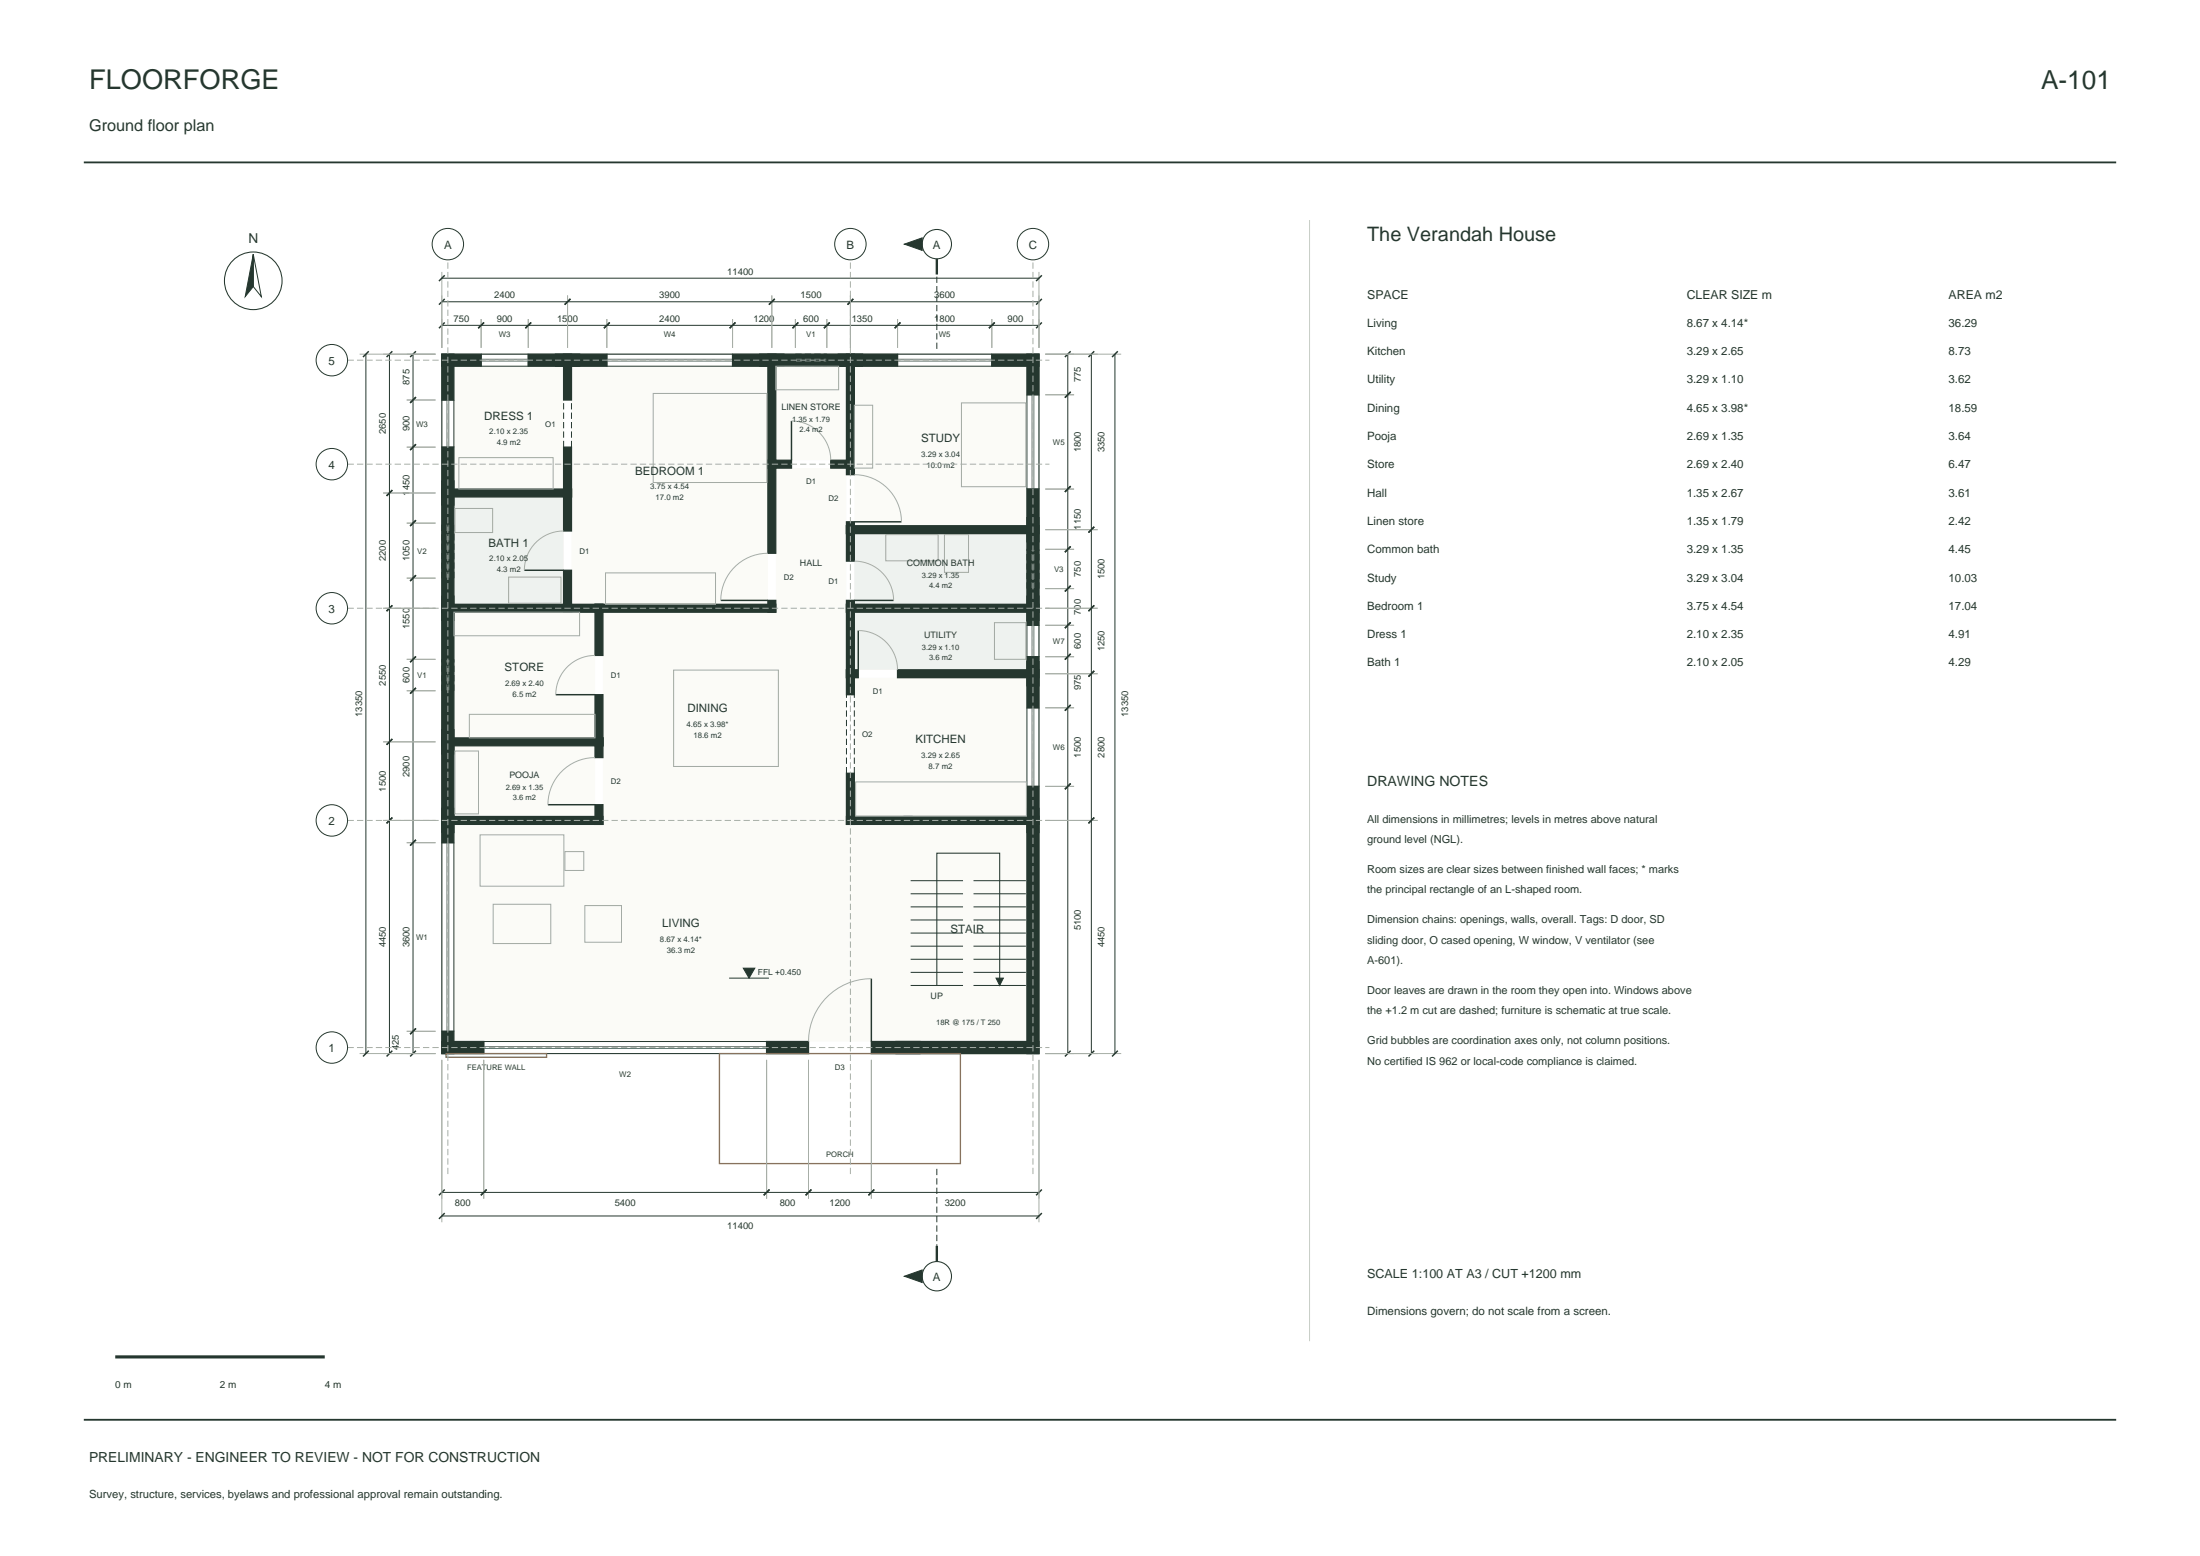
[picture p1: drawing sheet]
<svg xmlns="http://www.w3.org/2000/svg" width="420mm" height="297mm" viewBox="0 0 420 297" stroke-linecap="round" stroke-linejoin="round" font-family="sans-serif">
<path d="M16 31h388M16 271h388" fill="none" stroke="#25372f" stroke-width=".35"/>
<g fill="#fbfbf7">
<path d="M173.3 157.3h22.8v41.5h-22.8z" fill-rule="evenodd"/>
<path d="M86.6 157.3h28.5v-.7h46.5v.7h11.7v41.5h-86.7z" fill-rule="evenodd"/>
<path d="M163.1 129.4h33v26.5h-33z" fill-rule="evenodd"/>
</g>
<path d="M163.1 116.9h33v11h-33z" fill-rule="evenodd" fill="#eef2ef"/>
<g fill="#fbfbf7">
<path d="M115.1 116.9h33v-.8h13.5v40.5h-46.5z" fill-rule="evenodd"/>
<path d="M86.6 142.3h27v13.6h-27z" fill-rule="evenodd"/>
<path d="M86.6 116.9h27v24h-27z" fill-rule="evenodd"/>
<path d="M148.1 89.3h13.5v26.8h-13.5z" fill-rule="evenodd"/>
<path d="M148.1 69.9h13.5v18h-13.5z" fill-rule="evenodd"/>
</g>
<path d="M163.1 101.9h33v13.5h-33z" fill-rule="evenodd" fill="#eef2ef"/>
<g fill="#fbfbf7">
<path d="M163.1 69.9h33v30.4h-33z" fill-rule="evenodd"/>
<path d="M109.1 69.9h37.5v45.5h-37.5z" fill-rule="evenodd"/>
<path d="M86.6 69.9h21v23.5h-21z" fill-rule="evenodd"/>
</g>
<path d="M86.6 94.9h21v20.5h-21z" fill-rule="evenodd" fill="#eef2ef"/>
<g fill="none" stroke="#a8afa4" stroke-width=".19">
<path d="M84.4 51.9v14.5M108.4 56.4v10M147.3 56.4v10M162.3 56.4v10M198.4 51.9v14.5M68.6 67.6h14.6M77.6 76.3h5.6M84.4 67.6h114v133.5h-114zM91.9 60.9v5.5M100.8 60.9v5.5M115.9 60.9v5.5M139.9 60.9v5.5"/>
<path d="M151.8 60.9v5.5M157.8 60.9v5.5M171.3 60.9v5.5M189.4 60.9v5.5M199.5 67.6h14.6M199.5 75.4h5.5M73.1 94.1h10.1M77.6 99.8h5.6M77.6 85.3h5.6M151.1 80.4a7.5 7.5 0 0 1 7.5 7.5M163.1 90.6a9 9 0 0 1 9 9M199.5 93.4h5.5"/>
<path d="M73.1 116.1h10.1M77.6 110.4h5.6M107.6 101.4a7.5 7.5 0 0 0-7.5 7.4M146.6 105.6a9 9 0 0 0-9 9M163.1 107.1a7.5 7.5 0 0 1 7.5 7.5M199.5 116.1h10M199.5 119.4h5.5M199.5 112.4h5.5M199.5 104.8h5.5M199.5 101.1h10M77.6 131.9h5.6M77.6 125.9h5.6"/>
<path d="M113.6 125.1a7.5 7.5 0 0 0-7.5 7.5M163.9 120.3a7.5 7.5 0 0 1 7.4 7.6M199.5 135.1h5.5M199.5 125.4h5.5M199.5 128.6h10M73.1 156.6h10.1M73.1 141.6h10.1M113.6 144.6a9 9 0 0 0-9 9M199.5 156.6h10M199.5 150.1h5.5M77.6 160.9h5.6M77.6 196.8h5.6"/>
<path d="M166.3 186.8a12 12 0 0 0-11.9 12M68.6 201.1h14.6M84.4 202.3v31M92.3 202.3v26.5M146.4 202.3v26.5M154.4 202.3v26.5M166.3 202.3v26.5M198.4 202.3v31M199.5 201.1h14.6"/>
</g>
<g fill="#25372f" stroke="#25372f" stroke-width=".25">
<path d="M84.4 154.3h2.2v6.6h-2.2z" fill-rule="evenodd"/>
<path d="M84.4 196.8h2.2v4.3h-2.2z" fill-rule="evenodd"/>
<path d="M166.3 198.8h9.3v2.3h-9.3z" fill-rule="evenodd"/>
<path d="M84.4 198.8h7.9v2.3h-7.9z" fill-rule="evenodd"/>
<path d="M146.4 198.8h8v2.3h-8z" fill-rule="evenodd"/>
<path d="M84.4 139.3h2.2v19.6h-2.2z" fill-rule="evenodd"/>
<path d="M84.4 155.9h30.7v1.4h-30.7z" fill-rule="evenodd"/>
<path d="M84.4 113.8h2.2v30.1h-2.2z" fill-rule="evenodd"/>
<path d="M84.4 140.9h30.7v1.4h-30.7z" fill-rule="evenodd"/>
<path d="M84.4 91.8h2.2v26.6h-2.2z" fill-rule="evenodd"/>
<path d="M84.4 115.4h24.7v1.5h-24.7z" fill-rule="evenodd"/>
<path d="M84.4 85.3h2.2v11.1h-2.2z" fill-rule="evenodd"/>
<path d="M84.4 67.6h2.2v8.7h-2.2z" fill-rule="evenodd"/>
<path d="M84.4 93.4h24.7v1.5h-24.7z" fill-rule="evenodd"/>
<path d="M100.8 67.6h9.8v2.3h-9.8z" fill-rule="evenodd"/>
<path d="M84.4 67.6h7.5v2.3h-7.5z" fill-rule="evenodd"/>
<path d="M107.6 93.4h1.5v8h-1.5z" fill-rule="evenodd"/>
<path d="M107.6 108.8h1.5v8.1h-1.5z" fill-rule="evenodd"/>
<path d="M107.6 115.4h7.5v1.5h-7.5z" fill-rule="evenodd"/>
<path d="M107.6 85.3h1.5v9.6h-1.5z" fill-rule="evenodd"/>
<path d="M107.6 67.6h1.5v8.7h-1.5z" fill-rule="evenodd"/>
<path d="M139.9 67.6h9.7v2.3h-9.7z" fill-rule="evenodd"/>
<path d="M106.1 67.6h9.8v2.3h-9.8z" fill-rule="evenodd"/>
<path d="M113.6 140.9h1.5v3.7h-1.5z" fill-rule="evenodd"/>
<path d="M113.6 153.6h1.5v3.7h-1.5z" fill-rule="evenodd"/>
<path d="M113.6 115.4h1.5v9.7h-1.5z" fill-rule="evenodd"/>
<path d="M113.6 132.6h1.5v9.7h-1.5z" fill-rule="evenodd"/>
<path d="M113.6 115.4h34.5v1.5h-34.5z" fill-rule="evenodd"/>
<path d="M146.6 87.9h1.5v17.7h-1.5z" fill-rule="evenodd"/>
<path d="M146.6 114.6h1.5v2.3h-1.5z" fill-rule="evenodd"/>
<path d="M146.6 67.6h1.5v21.7h-1.5z" fill-rule="evenodd"/>
<path d="M158.6 87.9h4.5v1.4h-4.5z" fill-rule="evenodd"/>
<path d="M146.6 87.9h4.5v1.4h-4.5z" fill-rule="evenodd"/>
<path d="M145.1 67.6h19.5v2.3h-19.5z" fill-rule="evenodd"/>
<path d="M161.6 127.9h1.5v4.7h-1.5z" fill-rule="evenodd"/>
<path d="M161.6 147.6h1.5v9.7h-1.5z" fill-rule="evenodd"/>
<path d="M161.6 155.9h12.5v1.4h-12.5z" fill-rule="evenodd"/>
<path d="M161.6 115.4h1.5v14h-1.5z" fill-rule="evenodd"/>
<path d="M161.6 127.9h2.3v1.5h-2.3z" fill-rule="evenodd"/>
<path d="M171.3 127.9h27.1v1.5h-27.1z" fill-rule="evenodd"/>
<path d="M161.6 100.3h1.5v6.8h-1.5z" fill-rule="evenodd"/>
<path d="M161.6 114.6h1.5v2.3h-1.5z" fill-rule="evenodd"/>
<path d="M161.6 115.4h36.8v1.5h-36.8z" fill-rule="evenodd"/>
<path d="M161.6 87.9h1.5v2.7h-1.5z" fill-rule="evenodd"/>
<path d="M161.6 99.6h1.5v2.3h-1.5z" fill-rule="evenodd"/>
<path d="M161.6 100.3h36.8v1.6h-36.8z" fill-rule="evenodd"/>
<path d="M161.6 67.6h1.5v21.7h-1.5z" fill-rule="evenodd"/>
<path d="M160 67.6h11.3v2.3h-11.3z" fill-rule="evenodd"/>
<path d="M189.4 67.6h9v2.3h-9z" fill-rule="evenodd"/>
<path d="M171 198.8h27.4v2.3h-27.4z" fill-rule="evenodd"/>
<path d="M172.6 155.9h25.8v1.4h-25.8z" fill-rule="evenodd"/>
<path d="M196.1 154.3h2.3v46.8h-2.3z" fill-rule="evenodd"/>
<path d="M196.1 126.3h2.3v8.8h-2.3z" fill-rule="evenodd"/>
<path d="M196.1 150.1h2.3v8.8h-2.3z" fill-rule="evenodd"/>
<path d="M196.1 113.8h2.3v5.6h-2.3z" fill-rule="evenodd"/>
<path d="M196.1 125.4h2.3v5.5h-2.3z" fill-rule="evenodd"/>
<path d="M196.1 98.8h2.3v19.6h-2.3z" fill-rule="evenodd"/>
<path d="M196.1 93.4h2.3v10h-2.3z" fill-rule="evenodd"/>
<path d="M196.1 67.6h2.3v7.8h-2.3z" fill-rule="evenodd"/>
</g>
<g fill="none" stroke="#25372f" stroke-width=".28">
<path d="M84.9 57.1l-1.1 1.1M84.9 52.6l-1.1 1.1M108.9 57.1l-1.1 1.1M147.9 57.1l-1.1 1.1M162.9 57.1l-1.1 1.1M198.9 52.6l-1.1 1.1M198.9 57.1l-1.1 1.1M70.4 67l-1.1 1.1M74.9 67l-1.1 1.1M79.4 67l-1.1 1.1M79.4 75.8l-1.1 1.1M84.9 61.6l-1.1 1.1"/>
<path d="M92.4 61.6l-1.1 1.1M101.4 61.6l-1.1 1.1M116.4 61.6l-1.1 1.1M140.4 61.6l-1.1 1.1M152.4 61.6l-1.1 1.1M158.4 61.6l-1.1 1.1M171.9 61.6l-1.1 1.1M189.9 61.6l-1.1 1.1M198.9 61.6l-1.1 1.1M204.4 74.8l-1.1 1.1M204.4 67l-1.1 1.1M208.9 67l-1.1 1.1"/>
<path d="M213.4 67l-1.1 1.1M74.9 93.5l-1.1 1.1M79.4 99.3l-1.1 1.1M79.4 84.8l-1.1 1.1M151.1 80.4v7.5M163.1 99.6h9M204.4 92.8l-1.1 1.1M74.9 115.5l-1.1 1.2M79.4 109.8l-1.1 1.1M100.1 108.8h7.5M137.6 114.6h9M163.1 114.6h7.5"/>
<path d="M204.4 118.8l-1.1 1.1M204.4 111.8l-1.1 1.1M204.4 104.3l-1.1 1.1M208.9 115.5l-1.1 1.2M208.9 100.6l-1.1 1.1M79.4 131.3l-1.1 1.1M79.4 125.3l-1.1 1.1M106.1 132.6h7.5M163.9 120.3v7.6M204.4 134.6l-1.1 1M204.4 124.8l-1.1 1.1M208.9 128.1l-1.1 1"/>
<path d="M74.9 156.1l-1.1 1.1M74.9 141.1l-1.1 1.1M104.6 153.6h9M204.4 149.6l-1.1 1M208.9 156.1l-1.1 1.1M79.4 160.3l-1.1 1.1M79.4 196.3l-1.1 1.1M166.3 186.8v12M70.4 200.5l-1.1 1.1M74.9 200.5l-1.1 1.1M79.4 200.5l-1.1 1.1M204.4 200.5l-1.1 1.1"/>
<path d="M208.9 200.5l-1.1 1.1M213.4 200.5l-1.1 1.1M84.9 227l-1.1 1.1M84.9 231.5l-1.1 1.2M92.9 227l-1.1 1.1M146.9 227l-1.1 1.1M154.9 227l-1.1 1.1M166.9 227l-1.1 1.1M198.9 227l-1.1 1.1M198.9 231.5l-1.1 1.2"/>
</g>
<g fill="none" stroke="#25372f" stroke-width=".19" stroke-dasharray="1.2 .6" stroke-linecap="butt">
<path d="M151.8 67.6h6M151.8 69.9h6M178.9 66.6v-14.2M107.6 85.3v-9M109.1 85.3v-9M84.4 110.4v-10.6M86.6 110.4v-10.6M196.1 112.4v-7.6M198.4 112.4v-7.6M84.4 131.9v-6M86.6 131.9v-6M161.6 147.6v-15"/>
<path d="M163.1 147.6v-15M178.9 223.1v14.7"/>
</g>
<g fill="none" stroke="#25372f" stroke-width=".19">
<path d="M48.3 48.5l1.6 8.1-1.6-1.9zM84.4 57.6h114M84.4 53.1h114M69.8 67.6v133.5M74.3 67.6v133.5M78.8 67.6v133.5M84.4 76.3h2.2v9h-2.2zM84.4 62.1h114M91.9 67.6h8.9v2.3h-8.9zM115.9 67.6h24v2.3h-24zM151.8 67.6v2.3M157.8 67.6v2.3"/>
<path d="M171.3 67.6h18.1v2.3h-18.1zM196.1 75.4h2.3v18h-2.3zM203.9 67.6v133.5M208.3 67.6v133.5M212.8 67.6v133.5M84.4 99.8h2.2M84.4 110.4h2.2M196.1 119.4h2.3v6h-2.3zM196.1 112.4h2.3M196.1 104.8h2.3M84.4 131.9h2.2M84.4 125.9h2.2"/>
<path d="M196.1 135.1h2.3v15h-2.3zM84.4 160.9h2.2v35.9h-2.2zM173.8 178.1h10M173.8 175.6h10M173.8 173.1h10M173.8 170.6h10M173.8 168.1h10M185.9 178.1h10M185.9 175.6h10M185.9 173.1h10M185.9 170.6h10M185.9 168.1h10"/>
<path d="M92.3 198.8h54.1v2.3h-54.1zM139.2 186.7h7.6M173.8 188.1h10M173.8 185.6h10M173.8 183.1h10M173.8 180.6h10M185.9 188.1h10M185.9 185.6h10M185.9 183.1h10M185.9 180.6h10M84.4 227.6h114M84.4 232.1h114"/>
<circle cx="85.5" cy="46.6" r="3"/>
<circle cx="162.3" cy="46.6" r="3"/>
<circle cx="197.2" cy="46.6" r="3"/>
<circle cx="63.3" cy="68.7" r="3"/>
<circle cx="63.3" cy="88.6" r="3"/>
<circle cx="63.3" cy="116.1" r="3"/>
<circle cx="63.3" cy="156.6" r="3"/>
<circle cx="63.3" cy="199.9" r="3"/>
</g>
<g fill="none" stroke="#5f7d78" stroke-width=".19">
<path d="M85.3 76.3v9M85.7 76.3v9M91.9 68.6h8.9M91.9 68.9h8.9M115.9 68.6h24M115.9 68.9h24M171.3 68.6h18.1M171.3 68.9h18.1M197 75.4v18M197.4 75.4v18M197 119.4v6M197.4 119.4v6"/>
<path d="M197 135.1v15M197.4 135.1v15M85.3 160.9v35.9M85.7 160.9v35.9M92.3 199.8h54.1M92.3 200.1h54.1"/>
</g>
<path d="M151.8 68.6h6M151.8 68.9h6M85.3 110.4v-10.6M85.7 110.4v-10.6M197 112.4v-7.6M197.4 112.4v-7.6M85.3 131.9v-6M85.7 131.9v-6" fill="none" stroke="#5f7d78" stroke-width=".19" stroke-dasharray="1.2 .6" stroke-linecap="butt"/>
<g fill="none" stroke="#25372f" stroke-width=".2">
<path d="M178.9 188.1v-25.2h12v25.2"/>
<circle cx="48.3" cy="53.6" r="5.5"/>
<circle cx="178.8" cy="46.6" r="2.8"/>
<circle cx="178.8" cy="243.6" r="2.8"/>
</g>
<g fill="#25372f" stroke="#25372f" stroke-width=".19">
<path d="M190.1 186.7h1.5l-.7 1.4z"/>
<path d="M141.9 184.8h2.2l-1.1 1.9z"/>
<path d="M172.7 243.6l3.4-1.2v2.4z"/>
<path d="M172.7 46.6l3.4-1.2v2.4z"/>
<path d="M48.3 48.5v6.2l-1.5 1.9z"/>
</g>
<g fill="none" stroke="#a3aaa1" stroke-width=".19">
<path d="M124.7 75.1h21.7v17h-21.7zM148.1 69.9h12v4.5h-12zM163.1 77.4h3.5v11.9h-3.5zM183.5 76.9h12.4v16h-12.4zM86.9 97h7.1v4.7h-7.1zM87.6 87.3h18v6.1h-18zM86.6 116.9h24v4.5h-24zM97.1 110.2h10v5h-10zM115.6 109.3h21v6.1h-21zM169.1 102h10v5.1h-10zM180.3 102h4.6v7.3h-4.6zM189.8 118.9h6.1v7h-6.1z"/>
<path d="M89.6 136.4h24v4.5h-24zM128.6 127.9h20v18.4h-20zM86.9 143.4h4.5v11.9h-4.5zM91.7 159.3h15.9v9.9h-15.9zM163.4 149.2h32.5v6.6h-32.5zM94.2 172.6h10.9v7.5h-10.9zM107.8 162.6h3.7v3.6h-3.7zM111.7 172.8h6.9v7.1h-6.9z"/>
</g>
<path d="M85.2 201.1h19.2v.7h-19.2zM137.4 201.1h46v21h-46z" fill="none" stroke="#9e653f" stroke-width=".25"/>
<path d="M66.3 68.8h134.1M66.3 88.6h134.1M66.3 116.1h134.1M66.3 156.6h134.1M66.3 199.9h134.1M85.5 224.1v-174.5M162.3 224.1v-174.5M197.2 224.1v-174.5" fill="none" stroke="#a8afa4" stroke-width=".19" stroke-dasharray="1.2 .6" stroke-linecap="butt"/>
<path d="M178.9 49.4v3M178.9 237.8v3" fill="none" stroke="#25372f" stroke-width=".45"/>
<path d="M250 42v214" fill="none" stroke="#c9d0c7" stroke-width=".2"/>
<path d="M22 259h40" fill="none" stroke="#25372f" stroke-width=".6"/>
<text font-size="5.2" fill="#25372f" x="17" y="17">FLOORFORGE</text>
<text font-size="5" fill="#25372f" x="389.7" y="17">A-101</text>
<text font-size="3.8" fill="#25372f" x="261" y="46">The Verandah House</text>
<text font-size="3.1" fill="#25372f" x="17" y="25">Ground floor plan</text>
<text font-size="2.7" fill="#25372f" x="261" y="150">DRAWING NOTES</text>
<g font-size="2.6" fill="#25372f">
<text x="47.4" y="46.4">N</text>
<text x="17" y="279">PRELIMINARY - ENGINEER TO REVIEW - NOT FOR CONSTRUCTION</text>
</g>
<text font-size="2.4" fill="#25372f" x="261" y="244">SCALE 1:100 AT A3 / CUT +1200 mm</text>
<g font-size="2.3" fill="#25372f">
<text x="261" y="57">SPACE</text>
<text x="322" y="57">CLEAR SIZE m</text>
<text x="372" y="57">AREA m2</text>
</g>
<g font-size="2.2" fill="#25372f">
<text x="84.8" y="47.5">A</text>
<text x="161.6" y="47.5">B</text>
<text x="178.1" y="47.5">A</text>
<text x="196.4" y="47.5">C</text>
<text x="261" y="62.4">Living</text>
<text x="322" y="62.4">8.67 x 4.14*</text>
<text x="372" y="62.4">36.29</text>
<text x="62.7" y="69.6">5</text>
<text x="261" y="67.8">Kitchen</text>
<text x="322" y="67.8">3.29 x 2.65</text>
<text x="372" y="67.8">8.73</text>
<text x="261" y="73.2">Utility</text>
<text x="322" y="73.2">3.29 x 1.10</text>
<text x="372" y="73.2">3.62</text>
<text x="92.4" y="80.1">DRESS 1</text>
<text x="261" y="78.6">Dining</text>
<text x="322" y="78.6">4.65 x 3.98*</text>
<text x="372" y="78.6">18.59</text>
<text x="62.7" y="89.5">4</text>
<text x="175.8" y="84.4">STUDY</text>
<text x="261" y="84">Pooja</text>
<text x="261" y="89.4">Store</text>
<text x="322" y="84">2.69 x 1.35</text>
<text x="322" y="89.4">2.69 x 2.40</text>
<text x="372" y="84">3.64</text>
<text x="372" y="89.4">6.47</text>
<text x="121.2" y="90.6">BEDROOM 1</text>
<text x="261" y="94.8">Hall</text>
<text x="322" y="94.8">1.35 x 2.67</text>
<text x="372" y="94.8">3.61</text>
<text x="261" y="100.2">Linen store</text>
<text x="322" y="100.2">1.35 x 1.79</text>
<text x="372" y="100.2">2.42</text>
<text x="93.3" y="104.3">BATH 1</text>
<text x="261" y="105.6">Common bath</text>
<text x="322" y="105.6">3.29 x 1.35</text>
<text x="372" y="105.6">4.45</text>
<text x="261" y="111">Study</text>
<text x="322" y="111">3.29 x 3.04</text>
<text x="372" y="111">10.03</text>
<text x="62.7" y="117">3</text>
<text x="261" y="116.4">Bedroom 1</text>
<text x="322" y="116.4">3.75 x 4.54</text>
<text x="372" y="116.4">17.04</text>
<text x="261" y="121.8">Dress 1</text>
<text x="322" y="121.8">2.10 x 2.35</text>
<text x="372" y="121.8">4.91</text>
<text x="96.3" y="128.1">STORE</text>
<text x="261" y="127.2">Bath 1</text>
<text x="322" y="127.2">2.10 x 2.05</text>
<text x="372" y="127.2">4.29</text>
<text x="131.2" y="135.9">DINING</text>
<text x="174.7" y="141.8">KITCHEN</text>
<text x="62.7" y="157.5">2</text>
<text x="126.4" y="176.9">LIVING</text>
<text x="181.5" y="178.1">STAIR</text>
<text x="62.7" y="200.8">1</text>
<text x="178.1" y="244.5">A</text>
<text x="261" y="251">Dimensions govern; do not scale from a screen.</text>
</g>
<g font-size="2.1" fill="#25372f">
<text x="261" y="157">All dimensions in millimetres; levels in metres above natural</text>
<text x="261" y="160.9">ground level (NGL).</text>
<text x="261" y="166.6">Room sizes are clear sizes between finished wall faces; * marks</text>
<text x="261" y="170.5">the principal rectangle of an L-shaped room.</text>
<text x="261" y="176.2">Dimension chains: openings, walls, overall. Tags: D door, SD</text>
<text x="261" y="180.1">sliding door, O cased opening, W window, V ventilator (see</text>
<text x="261" y="184">A-601).</text>
<text x="261" y="189.7">Door leaves are drawn in the room they open into. Windows above</text>
<text x="261" y="193.6">the +1.2 m cut are dashed; furniture is schematic at true scale.</text>
<text x="261" y="199.3">Grid bubbles are coordination axes only, not column positions.</text>
<text x="261" y="203.2">No certified IS 962 or local-code compliance is claimed.</text>
<text x="17" y="286">Survey, structure, services, byelaws and professional approval remain outstanding.</text>
</g>
<g font-size="1.9" fill="#25372f">
<text x="22" y="265">0 m</text>
<text x="42" y="265">2 m</text>
<text x="62" y="265">4 m</text>
</g>
<g font-size="1.8" fill="#25372f">
<text x="138.8" y="52.4">11400</text>
<text x="94.3" y="56.9">2400</text>
<text x="125.8" y="56.9">3900</text>
<text x="152.8" y="56.9">1500</text>
<text x="178.3" y="56.9">3600</text>
<text x="86.6" y="61.4">750</text>
<text x="94.8" y="61.4">900</text>
<text x="106.3" y="61.4">1500</text>
<text x="125.8" y="61.4">2400</text>
<text x="143.8" y="61.4">1200</text>
<text x="153.3" y="61.4">600</text>
<text x="162.6" y="61.4">1350</text>
<text x="178.3" y="61.4">1800</text>
<text x="192.3" y="61.4">900</text>
<text x="78.2" y="73.5" transform="rotate(-90 78.2 73.5)">875</text>
<text x="206.3" y="73" transform="rotate(-90 206.3 73)">775</text>
<text x="73.7" y="82.9" transform="rotate(-90 73.7 82.9)">2650</text>
<text x="78.2" y="82.4" transform="rotate(-90 78.2 82.4)">900</text>
<text x="206.3" y="86.4" transform="rotate(-90 206.3 86.4)">1800</text>
<text x="210.8" y="86.4" transform="rotate(-90 210.8 86.4)">3350</text>
<text x="78.2" y="94.6" transform="rotate(-90 78.2 94.6)">1450</text>
<text x="206.3" y="101.1" transform="rotate(-90 206.3 101.1)">1150</text>
<text x="73.7" y="107.1" transform="rotate(-90 73.7 107.1)">2200</text>
<text x="78.2" y="107.1" transform="rotate(-90 78.2 107.1)">1050</text>
<text x="206.3" y="110.1" transform="rotate(-90 206.3 110.1)">750</text>
<text x="210.8" y="110.6" transform="rotate(-90 210.8 110.6)">1500</text>
<text x="206.3" y="117.4" transform="rotate(-90 206.3 117.4)">700</text>
<text x="78.2" y="120.1" transform="rotate(-90 78.2 120.1)">1550</text>
<text x="206.3" y="123.9" transform="rotate(-90 206.3 123.9)">600</text>
<text x="210.8" y="124.4" transform="rotate(-90 210.8 124.4)">1250</text>
<text x="73.7" y="130.9" transform="rotate(-90 73.7 130.9)">2550</text>
<text x="78.2" y="130.4" transform="rotate(-90 78.2 130.4)">600</text>
<text x="206.3" y="131.7" transform="rotate(-90 206.3 131.7)">975</text>
<text x="69.1" y="136.9" transform="rotate(-90 69.1 136.9)">13350</text>
<text x="215.3" y="136.9" transform="rotate(-90 215.3 136.9)">13350</text>
<text x="78.2" y="148.4" transform="rotate(-90 78.2 148.4)">2900</text>
<text x="206.3" y="144.6" transform="rotate(-90 206.3 144.6)">1500</text>
<text x="210.8" y="144.6" transform="rotate(-90 210.8 144.6)">2800</text>
<text x="73.7" y="151.1" transform="rotate(-90 73.7 151.1)">1500</text>
<text x="206.3" y="177.6" transform="rotate(-90 206.3 177.6)">5100</text>
<text x="73.7" y="180.9" transform="rotate(-90 73.7 180.9)">4450</text>
<text x="78.2" y="180.9" transform="rotate(-90 78.2 180.9)">3600</text>
<text x="210.8" y="180.9" transform="rotate(-90 210.8 180.9)">4450</text>
<text x="76.2" y="200.5" transform="rotate(-90 76.2 200.5)">425</text>
<text x="86.8" y="230.1">800</text>
<text x="117.3" y="230.1">5400</text>
<text x="148.8" y="230.1">800</text>
<text x="158.3" y="230.1">1200</text>
<text x="180.3" y="230.1">3200</text>
<text x="138.8" y="234.6">11400</text>
</g>
<g font-size="1.7" fill="#25372f">
<text x="149.2" y="78.3">LINEN STORE</text>
<text x="152.7" y="108">HALL</text>
<text x="173.1" y="108">COMMON BATH</text>
<text x="176.4" y="121.8">UTILITY</text>
<text x="97.2" y="148.5">POOJA</text>
<text x="177.7" y="190.7">UP</text>
</g>
<text font-size="1.6" fill="#25372f" x="144.7" y="186.1">FFL +0.450</text>
<g font-size="1.5" fill="#25372f">
<text x="95.2" y="64.4">W3</text>
<text x="126.7" y="64.4">W4</text>
<text x="153.9" y="64.4">V1</text>
<text x="179.2" y="64.4">W5</text>
<text x="79.4" y="81.5">W3</text>
<text x="93.4" y="82.9">2.10 x 2.35</text>
<text x="104.1" y="81.5">O1</text>
<text x="94.8" y="85">4.9 m2</text>
<text x="175.9" y="87.1">3.29 x 3.04</text>
<text x="176.9" y="89.3">10.0 m2</text>
<text x="201" y="85">W5</text>
<text x="124.1" y="93.4">3.75 x 4.54</text>
<text x="125.1" y="95.5">17.0 m2</text>
<text x="153.9" y="92.4">D1</text>
<text x="158.1" y="95.7">D2</text>
<text x="79.6" y="105.7">V2</text>
<text x="93.4" y="107.1">2.10 x 2.05</text>
<text x="110.6" y="105.7">D1</text>
<text x="94.8" y="109.2">4.3 m2</text>
<text x="149.6" y="110.7">D2</text>
<text x="158.1" y="111.5">D1</text>
<text x="201.2" y="109.2">V3</text>
<text x="201" y="122.9">W7</text>
<text x="79.6" y="129.5">V1</text>
<text x="96.4" y="130.9">2.69 x 2.40</text>
<text x="116.6" y="129.5">D1</text>
<text x="97.8" y="133">6.5 m2</text>
<text x="166.6" y="132.5">D1</text>
<text x="131.1" y="138.7">4.65 x 3.98*</text>
<text x="132.4" y="140.8">18.6 m2</text>
<text x="164.6" y="140.7">O2</text>
<text x="201" y="143.2">W6</text>
<text x="116.6" y="149.7">D2</text>
<text x="175.9" y="144.6">3.29 x 2.65</text>
<text x="177.3" y="146.7">8.7 m2</text>
<text x="79.4" y="179.5">W1</text>
<text x="126" y="179.7">8.67 x 4.14*</text>
<text x="127.3" y="181.8">36.3 m2</text>
<text x="118.2" y="205.5">W2</text>
<text x="159.4" y="204.2">D3</text>
</g>
<g font-size="1.4" fill="#25372f">
<text x="151.3" y="80.6">1.35 x 1.79</text>
<text x="152.6" y="82.5">2.4 m2</text>
<text x="176" y="110.4">3.29 x 1.35</text>
<text x="177.4" y="112.2">4.4 m2</text>
<text x="176" y="124.1">3.29 x 1.10</text>
<text x="177.4" y="125.9">3.6 m2</text>
<text x="96.5" y="150.9">2.69 x 1.35</text>
<text x="97.9" y="152.7">3.6 m2</text>
<text x="178.7" y="195.6">18R @ 175 / T 250</text>
<text x="89.2" y="204.3">FEATURE WALL</text>
<text x="157.7" y="220.9">PORCH</text>
</g>
</svg>
